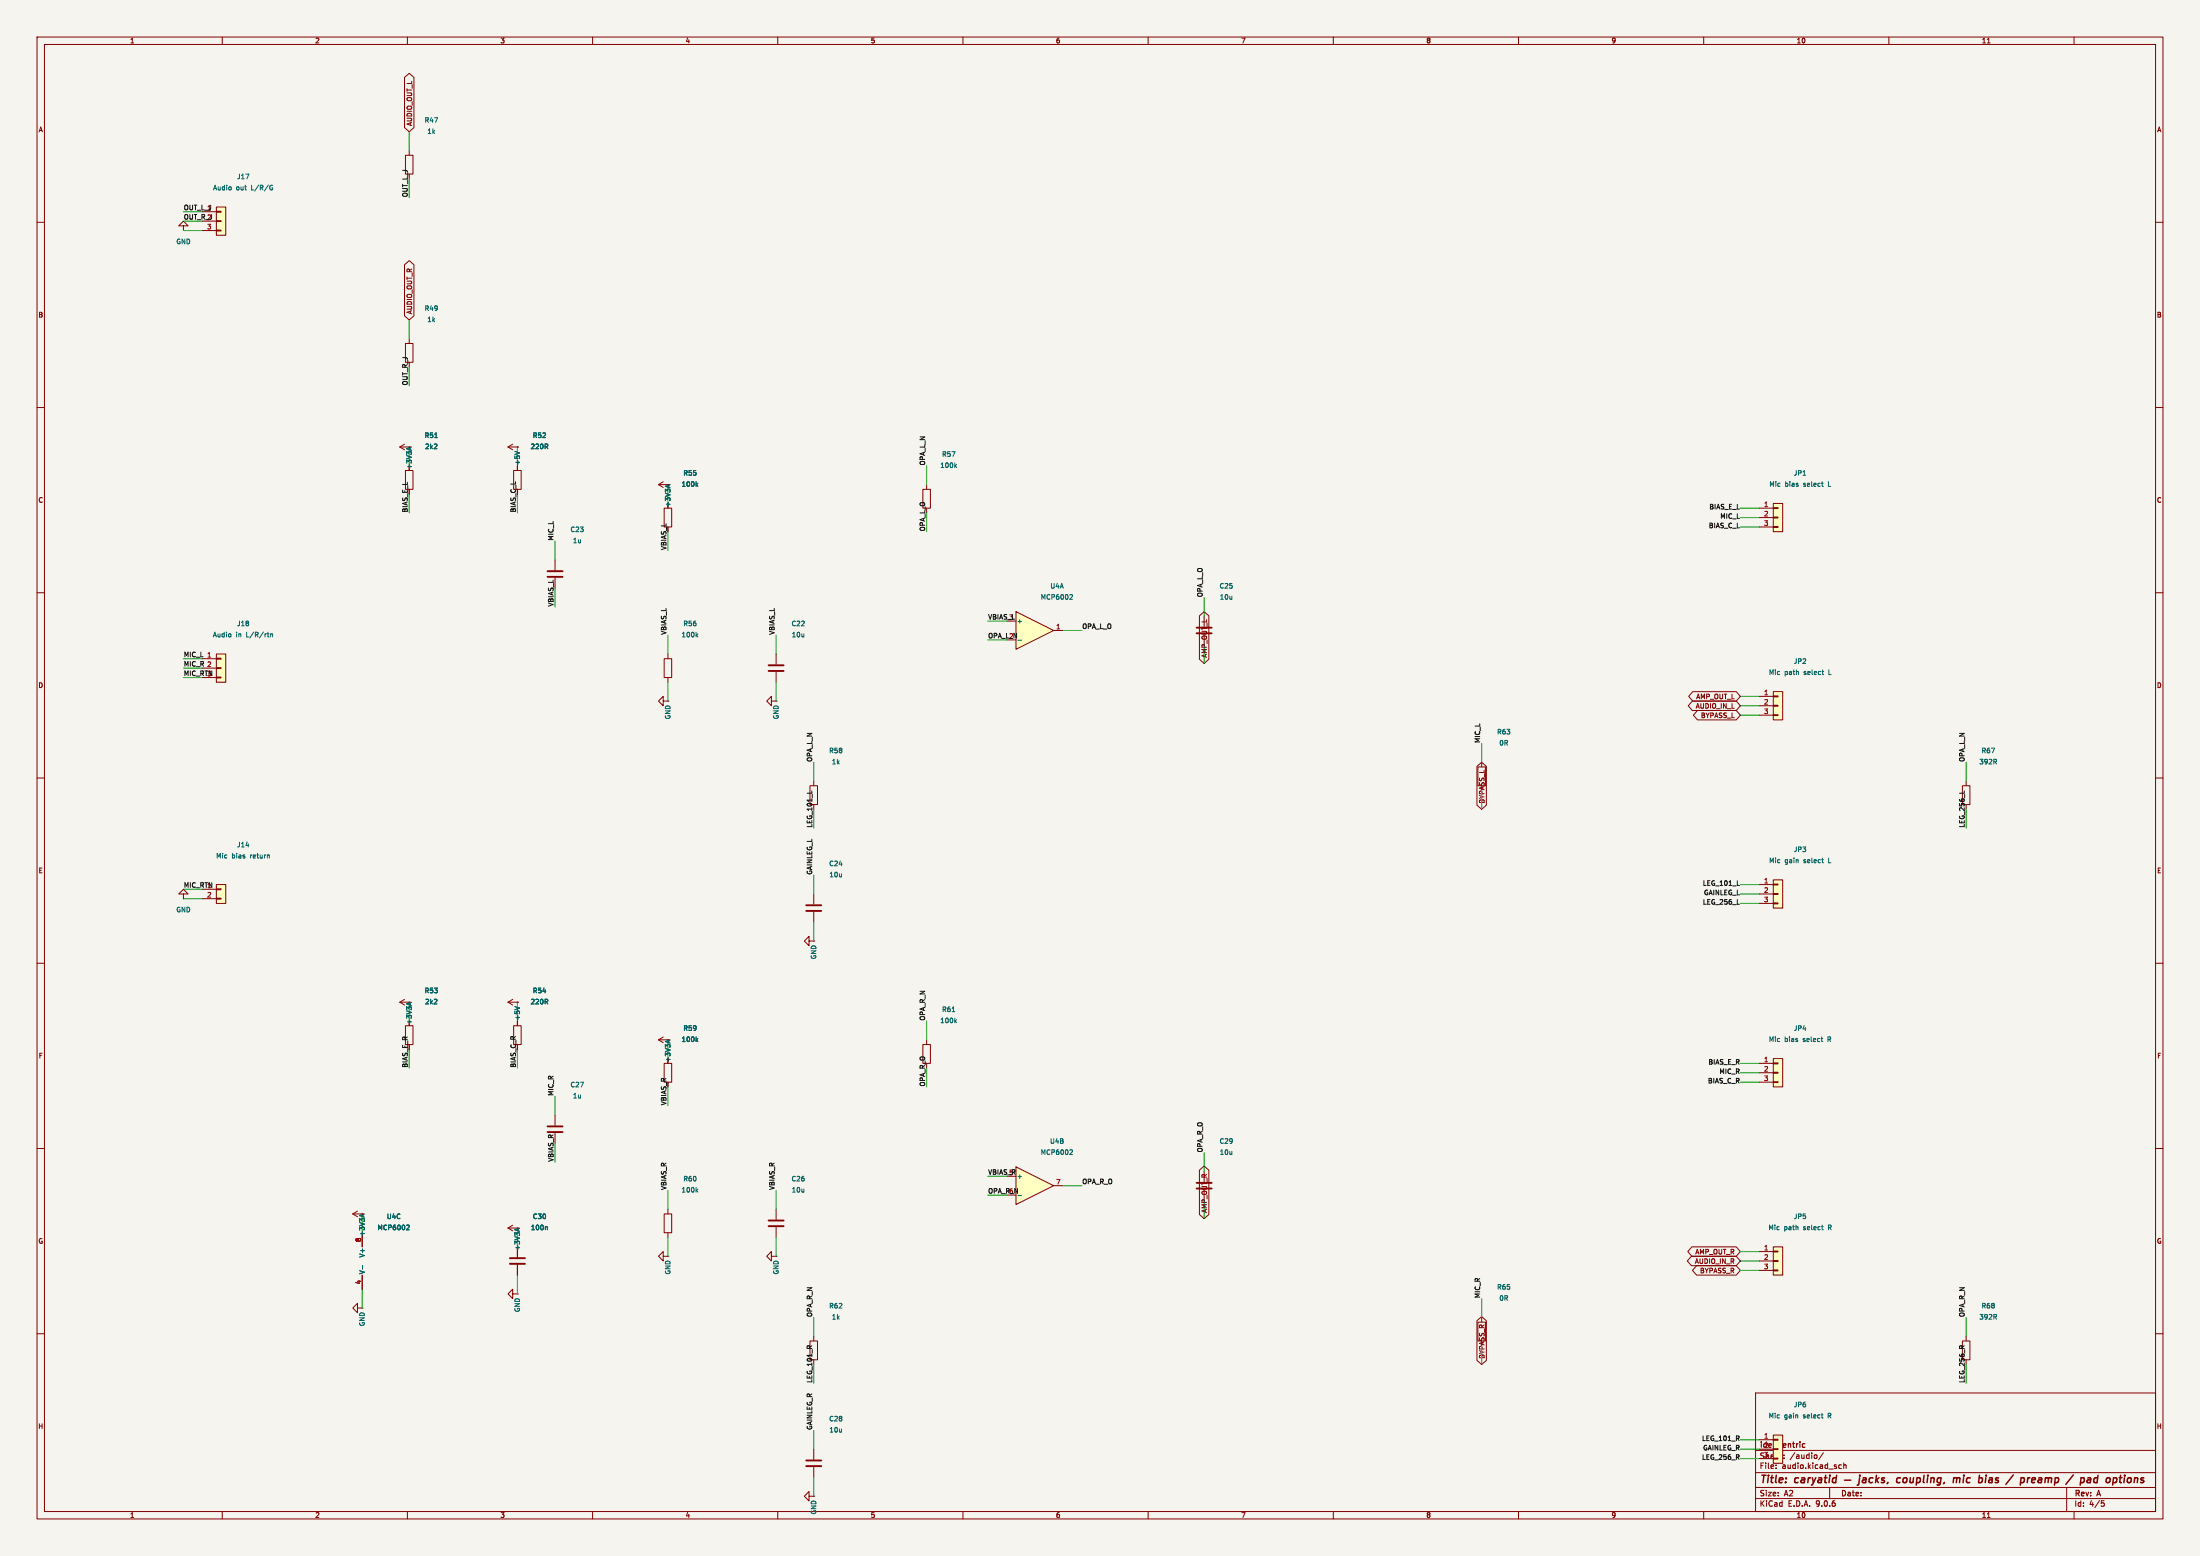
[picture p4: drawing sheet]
<svg xmlns="http://www.w3.org/2000/svg" width="594mm" height="420mm" viewBox="0 0 594 420" stroke-linecap="round" stroke-linejoin="round" font-family="sans-serif">
<path d="M0 0h594v420h-594z" fill="#f5f4ef" stroke="#f5f4ef" stroke-width=".27"/>
<g fill="none" stroke="#840000" stroke-width=".27">
<path d="M10 10h574v400h-574zM12 12h570v396h-570zM60 10v2M110 10v2M160 10v2M210 10v2M260 10v2M310 10v2M360 10v2M410 10v2M460 10v2M510 10v2"/>
<path d="M536.6 11.6h.7M560 10v2M10 60h2M582 60h2M10 110h2M582 110h2M109.5 127h2v5.1h-2zM249.2 132.1h2v5.1h-2zM250.2 130.8v1.3M10 160h2M582 160h2M10 210h2"/>
<path d="M582 210h2M49.5 241.3h1.3l-1.3-1.3-1.2 1.3h1.2v1.3M49.5 242.6h.1M10 260h2M582 260h2M10 310h2M582 310h2M10 360h2M474 376h108v32h-108zM582 360h2M474 397.5h108M474 391.5h108"/>
<path d="M479.5 396.2v.2M479.5 395.4v.2M481.7 393.5v.2M481.7 392.7v.2M490.1 392.7l.5 .3-.1 .5-.4 .2M492.3 392.1l-1.3 1.9M496.6 396.3h.6M496.6 395.4h.6M497.8 395.5l.6-.1 .1 1M497.8 394.9v1.5M60 408v2M110 408v2"/>
<path d="M160 408v2M210 408v2M260 408v2M310 408v2M360 408v2M410 408v2M460 408v2M474 404.5h108M474 401.5h108M494 401.5v3M510 408v2M536.6 409.6h.7"/>
<path d="M558 401.5v6.5M560 408v2M567.4 405.1h.7M567.5 405.6h.4l.3 .3-.2 .6-.5 .1"/>
</g>
<g fill="none" stroke="#840000" stroke-width=".4">
<path d="M498 399.5h1.7M502.1 398.9l-.2 1.7-.4 .3M502.2 398.2l-.1 .2M503 399h.8l-.1 1.2M503.8 399.3l-.8 .2-.2 .4 .3 .3 .6-.1M505.7 399h-.8l-.3 .8 .4 .4 .6-.1M506.6 398.2l-.2 2M506.7 399.4l.5 .8M507.3 398.9l-.8 .7M508.8 399a.49 .49 0 0 0-.8 .2l.8 .6-.3 .4-.6-.1M513.1 399h-.7l-.3 .8 .3 .4 .6-.1M513.9 399.2v.8"/>
<path d="M527.8 398.9l.5 .2M528.3 399.1l.4-.2 .4 .1v1.2M528.3 399.1l-.1 1.1M537.7 398.9l-.6 .1M537.7 399.4l-.6 .1-.2 .4 .3 .3h.4M545.7 398.9l-.2 2M545.9 398.9l-.2 .1M548.9 398.9l.6 .1 .1 .3-1 .2M550.4 399.5l-.1 .6M559.8 398.1l-2 2.6M562.1 398.9l.5 .1 .2 .2-.1 .6-.4 .4M563.6 399.5v.6"/>
<path d="M575.1 398.9l.4 .3-.3 .9M509.7 400.1l-.2 .4M545.6 400.1l.1 .1M549.4 400.1l-.6 .1"/>
</g>
<path d="M486.8 390.6h.5M486.8 389.7h.5" fill="none" stroke="#840000" stroke-width=".3"/>
<path d="M117.4 118.1h.7M257.9 125.7l.4 .5M258.3 125.4l-.5 .4" fill="none" stroke="#006464" stroke-width=".27"/>
<path d="M58.4 238.8h2.6v5h-2.6z" fill="#ffffc2"/>
<path d="M58.4 238.8h2.6v5h-2.6zM58.4 239.9h1.3v.3h-1.3zM54.6 240h3.8M54.6 242.6h3.8M58.4 242.4h1.3v.3h-1.3z" fill="none" stroke="#840000" stroke-width=".27"/>
<path d="M478.8 237.5h2.5v7.6h-2.5z" fill="#ffffc2"/>
<g fill="none" stroke="#840000" stroke-width=".27">
<path d="M475 238.8h3.8M478.8 237.5h2.5v7.6h-2.5zM478.8 238.6h1.3v.3h-1.3zM475 241.3h3.8M475 243.8h3.8M478.8 241.2h1.3v.2h-1.3zM478.8 243.7h1.3v.3h-1.3zM107.9 270.5l1.3 .8M107.9 270.5h2.6M109.2 269.7l-1.3 .8M109.5 276.9h2v5h-2zM110.5 270.5h.1"/>
<path d="M149.9 301v2.8M95.2 327.7l1.3 .7M95.2 327.7h2.6M96.5 326.9l-1.3 .8M97.8 327.7h.1M97.8 332.7v3.9M137.2 331.5l1.2 .7M137.2 331.5h2.5M138.4 330.7l-1.2 .8M139.7 331.5h.1M96.5 353.1v-1.3l-1.3 1.3 1.3 1.2v-1.2h1.3M97.8 353.1h.1"/>
<path d="M97.8 344.2v3.8M138.4 349.3v-1.3l-1.2 1.3 1.2 1.2v-1.2h1.3M139.7 349.3h.1"/>
</g>
<path d="M491.9 232h.4M492.2 232.9h.1M110.7 270.7v.6M111.1 270.5l-1.3 .5M98 327.8v.6M98.4 327.7l-1.3 .4M110 330.7h.4l.1 .3-.8 .9h.8M139.9 331.6v.6M140.3 331.5l-1.3 .4M97.9 341.6v1" fill="none" stroke="#006464" stroke-width=".27"/>
<path d="M147.8 304h4.1M147.8 305.6h4.1" fill="none" stroke="#840000" stroke-width=".51"/>
<path d="M478.8 285.8h2.5v7.6h-2.5z" fill="#ffffc2"/>
<path d="M475 287h3.8M475 289.6h3.8M475 292.1h3.8M478.8 285.8h2.5v7.6h-2.5zM478.8 286.9h1.3v.2h-1.3zM478.8 289.4h1.3v.3h-1.3zM478.8 292h1.3v.2h-1.3zM139.7 336.6v2.7M139.7 341.4v2.8" fill="none" stroke="#840000" stroke-width=".27"/>
<path d="M491.7 280.3h.5M492 281.1h.2M147.6 331.1l.2 .2v.6" fill="none" stroke="#006464" stroke-width=".27"/>
<path d="M137.7 339.6h4M137.7 341.1h4" fill="none" stroke="#840000" stroke-width=".51"/>
<path d="M478.8 336.6h2.5v7.6h-2.5z" fill="#ffffc2"/>
<path d="M475 337.8h3.8M478.8 336.6h2.5v7.6h-2.5zM478.8 337.7h1.3v.2h-1.3zM475 340.4h3.8M475 342.9h3.8M478.8 340.2h1.3v.3h-1.3zM478.8 342.8h1.3v.2h-1.3z" fill="none" stroke="#840000" stroke-width=".27"/>
<path d="M491.8 331.1h.5M492.2 331.9h.1" fill="none" stroke="#006464" stroke-width=".27"/>
<path d="M323.1 319.3h4.1M323.1 320.8h4.1" fill="none" stroke="#840000" stroke-width=".51"/>
<path d="M274.3 315l10.2 5-10.2 5.1z" fill="#ffffc2"/>
<path d="M274.3 315l10.2 5-10.2 5.1zM284.5 320h2.5M399 356.9h2.1v5.1h-2.1zM400 355.6v1.3M218.7 362h2v5h-2zM219.7 360.7v1.3M219.7 391.2v2.8M219.7 396v2.8M218.4 403.9v-1.3l-1.2 1.3 1.2 1.2v-1.2h1.3M219.7 403.9h.1" fill="none" stroke="#840000" stroke-width=".27"/>
<path d="M289 310.3l.5 .1 .1 .3-.8 .9h.8M274.8 322.7h1" fill="none" stroke="#006464" stroke-width=".27"/>
<path d="M217.7 394.2h4M217.7 395.7h4" fill="none" stroke="#840000" stroke-width=".51"/>
<path d="M478.8 387.4h2.5v7.6h-2.5z" fill="#ffffc2"/>
<g fill="none" stroke="#840000" stroke-width=".27">
<path d="M179.1 279.9l-1.3 .8M177.8 280.7l1.3 .7M177.8 280.7h2.5M179.3 287h2.1v5.1h-2.1zM180.3 280.7h.1M249.2 281.9h2v5.1h-2zM250.2 280.7v1.2M179.1 339.1v-1.3l-1.3 1.3 1.3 1.3v-1.3h1.2M179.3 327.7h2.1v5h-2.1zM180.3 339.1h.1M180.3 326.4v1.3M180.3 332.7v1.3"/>
<path d="M208.3 339.1v-1.3l-1.3 1.3 1.3 1.3v-1.3h1.2M209.5 339.1h.1M209.5 326.4v2.8M209.5 331.2v2.8M529.8 362h2.1v5h-2.1zM530.9 360.7v1.3M475 388.6h3.8M475 391.2h3.8M475 393.7h3.8M478.8 387.4h2.5v7.6h-2.5zM478.8 388.5h1.3v.2h-1.3z"/>
</g>
<path d="M257.1 273.1h.7M257.9 275.6l.4 .5M258.3 275.2l-.5 .5M180.6 280.8v.6M180.9 280.7l-1.3 .4M188.1 280.7l.3 .4M188.4 280.3l-.5 .5M188.1 321.3l.3 .5M188.4 320.9l-.5 .5M491.7 381.9h.5M492.1 382.7h.1" fill="none" stroke="#006464" stroke-width=".27"/>
<path d="M207.5 329.4h4.1M207.5 331h4.1" fill="none" stroke="#840000" stroke-width=".51"/>
<path d="M478.8 186.7h2.5v7.6h-2.5z" fill="#ffffc2"/>
<path d="M475 188h3.8M475 190.5h3.8M475 193h3.8M478.8 186.7h2.5v7.6h-2.5zM478.8 187.8h1.3v.3h-1.3zM478.8 190.4h1.3v.2h-1.3zM478.8 192.9h1.3v.3h-1.3zM529.8 212.1h2.1v5.1h-2.1zM530.9 210.8v1.3" fill="none" stroke="#840000" stroke-width=".27"/>
<path d="M491.9 181.2h.5M492.3 182.1h.1" fill="none" stroke="#006464" stroke-width=".27"/>
<path d="M478.8 135.9h2.5v7.6h-2.5z" fill="#ffffc2"/>
<g fill="none" stroke="#840000" stroke-width=".27">
<path d="M138.4 119.9l-1.2 .8M137.2 120.7l1.2 .7M137.2 120.7h2.5M138.7 127h2v5.1h-2zM139.7 120.7h.1M139.7 125.7v1.3M475 137.2h3.8M475 139.7h3.8M478.8 135.9h2.5v7.6h-2.5zM478.8 137h1.3v.3h-1.3zM478.8 139.6h1.3v.2h-1.3zM475 142.2h3.8"/>
<path d="M478.8 142.1h1.3v.3h-1.3zM325.1 166.4v2.8M399 207h2.1v5.1h-2.1zM400 205.7v1.3"/>
</g>
<path d="M139 121.8l1.3 .5M491.8 130.4h.5M492.2 131.3h.1" fill="none" stroke="#006464" stroke-width=".27"/>
<path d="M323.1 169.4h4.1M323.1 170.9h4.1" fill="none" stroke="#840000" stroke-width=".51"/>
<path d="M274.3 165.1l10.2 5.1-10.2 5.1z" fill="#ffffc2"/>
<g fill="none" stroke="#840000" stroke-width=".27">
<path d="M49.5 61h1.3l-1.3-1.3-1.2 1.3h1.2v1.2M49.5 62.2h.1M274.3 165.1l10.2 5.1-10.2 5.1zM284.5 170.2h2.5M218.4 254v-1.3l-1.2 1.3 1.2 1.3v-1.3h1.3M219.7 254h.1M219.7 241.3v2.8M219.7 246.1v2.8M137.2 270.5l1.2 .8M137.2 270.5h2.5M138.4 269.7l-1.2 .8M138.7 276.9h2v5h-2z"/>
<path d="M139.7 270.5h.1M139.7 275.6v1.3"/>
</g>
<path d="M274.8 172.8h1M289 160.5l.5 .1 .1 .3-.8 .9h.8M139 271.7l1.3 .4" fill="none" stroke="#006464" stroke-width=".27"/>
<path d="M217.7 244.3h4M217.7 245.9h4" fill="none" stroke="#840000" stroke-width=".51"/>
<path d="M58.4 55.9h2.6v7.6h-2.6z" fill="#ffffc2"/>
<g fill="none" stroke="#840000" stroke-width=".27">
<path d="M54.6 57.2h3.8M54.6 59.7h3.8M58.4 55.9h2.6v7.6h-2.6zM58.4 57h1.3v.3h-1.3zM58.4 59.6h1.3v.2h-1.3zM54.6 62.2h3.8M58.4 62.1h1.3v.3h-1.3zM177.8 130.8l1.3 .8M177.8 130.8h2.5M179.1 130l-1.3 .8M179.3 137.2h2.1v5h-2.1zM180.3 130.8h.1"/>
<path d="M149.9 151.1v2.8M149.9 156v2.8M209.5 176.5v2.8M208.3 189.2v-1.2l-1.3 1.2 1.3 1.3v-1.3h1.2M209.5 189.2h.1M209.5 181.4v2.8M218.7 212.1h2v5.1h-2zM219.7 210.8v1.3"/>
</g>
<path d="M73.4 50.7h.2v.5l-.7-.1M73.6 50.1l-.7 .1M180.6 131v.6M180.9 130.8l-1.3 .5M188.1 130.8l.3 .5M188.4 130.4l-.5 .5" fill="none" stroke="#006464" stroke-width=".27"/>
<path d="M147.8 154.2h4.1M147.8 155.7h4.1M207.5 179.6h4.1M207.5 181.1h4.1" fill="none" stroke="#840000" stroke-width=".51"/>
<path d="M58.4 176.5h2.6v7.7h-2.6z" fill="#ffffc2"/>
<g fill="none" stroke="#840000" stroke-width=".27">
<path d="M109.2 20.9l1.3-1.1 1.3 1.1v13.5l-1.3 1.2-1.3-1.2zM109.5 41.9h2v5.1h-2zM110.5 40.6v1.3M109.2 71.5l1.3-1.2 1.3 1.2v13.7l-1.3 1.2-1.3-1.2zM109.5 92.7h2v5.1h-2zM110.5 91.4v1.3M109.2 119.9l-1.3 .8M107.9 120.7l1.3 .7M107.9 120.7h2.6M110.5 120.7h.1M139.7 120.7h.1M139.7 125.7v1.3"/>
<path d="M180.3 130.8h.1M54.6 177.8h3.8M58.4 176.5h2.6v7.7h-2.6zM58.4 177.7h1.3v.2h-1.3zM179.3 177.8h2.1v5.1h-2.1zM180.3 176.5v1.3M323.8 166.2l1.3-1.1 1.3 1.1v11.8l-1.3 1.1-1.3-1.1zM54.6 180.3h3.8M54.6 182.9h3.8M58.4 180.2h1.3v.3h-1.3zM58.4 182.8h1.3v.2h-1.3zM179.1 189.2v-1.2l-1.3 1.2 1.3 1.3v-1.3h1.2"/>
<path d="M180.3 189.2h.1M180.3 182.9v1.3M456.9 189.2h11.9l1.1 1.3-1.1 1.3h-11.9l-1.1-1.3zM457.1 186.7h11.7l1.1 1.3-1.1 1.2h-11.7l-1.2-1.2zM458.3 191.8h10.5l1.1 1.2-1.1 1.3h-10.5l-1.1-1.3zM398.8 206.9l1.2-1.1 1.3 1.1v10.4l-1.3 1.1-1.2-1.1zM110.5 270.5h.1M139.7 270.5h.1M139.7 275.6v1.3M180.3 280.7h.1M323.8 315.8l1.3-1.1 1.3 1.1v12l-1.3 1.1-1.3-1.1zM97.8 327.7h.1"/>
<path d="M97.8 332.7v3.9M139.7 331.5h.1M139.7 336.6v2.7M456.7 339.1h12.1l1.1 1.3-1.1 1.2h-12.1l-1.1-1.2zM456.8 336.5h12l1.1 1.3-1.1 1.3h-12l-1.1-1.3zM97.8 344.2v3.8M139.7 341.4v2.8M398.8 356.5l1.2-1.1 1.3 1.1v10.7l-1.3 1.1-1.2-1.1zM458.1 341.6h10.7l1.1 1.3-1.1 1.3h-10.7l-1.1-1.3z"/>
</g>
<g fill="none" stroke="#006464" stroke-width=".27">
<path d="M117.4 118.1h.7M110.7 120.8v.6M111.1 120.7l-1.3 .4M139 121.8l1.3 .5M180.6 131v.6M180.9 130.8l-1.3 .5M188.1 130.8l.3 .5M188.4 130.4l-.5 .5M72.2 171.1h.4M72.4 171.9h.2M73.1 171.2l.5-.1v.8M73.1 171.1v.8"/>
<path d="M188.1 171.4l.3 .5M188.4 171.1l-.5 .5M110.7 270.7v.6M111.1 270.5l-1.3 .5M139 271.7l1.3 .4M180.6 280.8v.6M180.9 280.7l-1.3 .4M188.1 280.7l.3 .4M188.4 280.3l-.5 .5M98 327.8v.6M98.4 327.7l-1.3 .4M110 330.7h.4l.1 .3-.8 .9h.8"/>
<path d="M139.9 331.6v.6M140.3 331.5l-1.3 .4M147.6 331.1l.2 .2v.6M97.9 341.6v1"/>
</g>
<g fill="none" stroke="#009600" stroke-width=".27">
<path d="M110.5 35.6v5M49.5 59.7h5.1M49.5 57.2h5.1M110.5 48.3v5M49.5 62.2h5.1M110.5 86.4v5M110.5 99.1v5M110.5 120.7v5M110.5 133.4v5M139.7 120.7v5M139.7 133.4v5M180.3 130.8v5.1"/>
<path d="M250.2 125.7v5.1M250.2 138.4v5.1M469.9 137.2h5.1M469.9 139.7h5.1M149.9 146.1v5M149.9 158.8v5M180.3 143.5v5.1M469.9 142.2h5.1M49.5 177.8h5.1M180.3 171.5v5M209.5 171.5v5M266.7 172.7h5.1"/>
<path d="M266.7 167.6h5.1M287 170.2h5.1M325.1 161.3v5.1M325.1 174v5.1M49.5 180.3h5.1M49.5 182.9h5.1M180.3 184.2v5M209.5 184.2v5M469.9 188h5.1M469.9 193h5.1M469.9 190.5h5.1M219.7 205.7v5.1"/>
<path d="M219.7 218.4v5.1M400 200.7v5M400 213.4v5M530.9 205.7v5.1M530.9 218.4v5.1M219.7 236.2v5.1M469.9 238.8h5.1M49.5 240h5.1M49.5 242.6h5.1M219.7 248.9v5.1M469.9 243.8h5.1M469.9 241.3h5.1"/>
<path d="M110.5 270.5v5.1M139.7 270.5v5.1M250.2 275.6v5.1M110.5 283.2v5.1M139.7 283.2v5.1M149.9 295.9v5.1M180.3 280.7v5.1M180.3 293.4v5.1M250.2 288.3v5.1M469.9 292.1h5.1M469.9 289.6h5.1M469.9 287h5.1"/>
<path d="M149.9 308.6v5.1M266.7 317.5h5.1M325.1 311.2v5M97.8 327.7v5M139.7 331.5v5.1M180.3 321.3v5.1M180.3 334v5.1M209.5 321.3v5.1M209.5 334v5.1M266.7 322.6h5.1M287 320h5.1M325.1 323.9v5"/>
<path d="M469.9 337.8h5.1M97.8 348v5.1M139.7 344.2v5.1M219.7 355.6v5.1M400 350.5v5.1M469.9 342.9h5.1M469.9 340.4h5.1M530.9 355.6v5.1M219.7 368.3v5.1M400 363.2v5.1M530.9 368.3v5.1M219.7 386.1v5.1"/>
<path d="M219.7 398.8v5.1M469.9 393.7h5.1M469.9 391.2h5.1M469.9 388.6h5.1"/>
</g>
<g font-size="2.8" fill="#840000">
<text x="475" y="400.9">Title:</text>
<text x="484.7" y="400.9">caryatid</text>
<text x="514.6" y="400.9">coupling,</text>
<text x="530.6" y="400.9">mic</text>
<text x="538.3" y="400.9">bias</text>
<text x="546.8" y="400.9">/</text>
<text x="551.2" y="400.9">preamp</text>
<text x="564.6" y="400.9">/</text>
<text x="569" y="400.9">pad</text>
<text x="576.8" y="400.9">options</text>
</g>
<g font-size="2.1" fill="#840000">
<text x="475" y="394">Sheet:</text>
<text x="475" y="391.2">ideocentric</text>
<text x="483.2" y="394">/audio/</text>
<text x="475" y="396.7">File:</text>
<text x="481.1" y="396.7">audio.kicad_sch</text>
<text x="475" y="406.9">KiCad</text>
<text x="475" y="404.1">Size:</text>
<text x="481.7" y="404.1">A2</text>
<text x="482.7" y="406.9">E.D.A.</text>
<text x="490.3" y="406.9">9.0.6</text>
<text x="497" y="404.1">Date:</text>
<text x="560" y="404.3">Rev:</text>
<text x="560" y="406.9">Id:</text>
<text x="564.1" y="406.9">4/5</text>
<text x="566.4" y="404.3">A</text>
</g>
<g font-size="1.8" fill="#840000">
<text x="35" y="11.9">1</text>
<text x="85" y="11.9">2</text>
<text x="135" y="11.9">3</text>
<text x="185" y="11.9">4</text>
<text x="235" y="11.9">5</text>
<text x="285" y="11.9">6</text>
<text x="335" y="11.9">7</text>
<text x="385" y="11.9">8</text>
<text x="435" y="11.9">9</text>
<text x="485" y="11.9">10</text>
<text x="535" y="11.9">11</text>
<text x="10.3" y="35.9">A</text>
<text x="111.4" y="34.1" transform="rotate(-90 111.4 34.1)">AUDIO_OUT_L</text>
<text x="582.3" y="35.9">A</text>
<text x="10.3" y="85.9">B</text>
<text x="111.4" y="84.9" transform="rotate(-90 111.4 84.9)">AUDIO_OUT_R</text>
<text x="582.3" y="85.9">B</text>
<text x="10.3" y="135.9">C</text>
<text x="582.3" y="135.9">C</text>
<text x="110.1" y="138.4" transform="rotate(-90 110.1 138.4)">BIAS_E_L</text>
<text x="139.4" y="138.4" transform="rotate(-90 139.4 138.4)">BIAS_C_L</text>
<text x="180" y="148.6" transform="rotate(-90 180 148.6)">VBIAS_L</text>
<text x="326.1" y="177.6" transform="rotate(-90 326.1 177.6)">AMP_OUT_L</text>
<text x="10.3" y="185.9">D</text>
<text x="582.3" y="185.9">D</text>
<text x="457.7" y="191.5">AUDIO_IN_L</text>
<text x="457.9" y="188.9">AMP_OUT_L</text>
<text x="459.1" y="194">BYPASS_L</text>
<text x="401" y="217" transform="rotate(-90 401 217)">BYPASS_L</text>
<text x="10.3" y="235.9">E</text>
<text x="582.3" y="235.9">E</text>
<text x="10.3" y="285.9">F</text>
<text x="181.2" y="286.9" transform="rotate(-90 181.2 286.9)">+3V3A</text>
<text x="582.3" y="285.9">F</text>
<text x="110.1" y="288.3" transform="rotate(-90 110.1 288.3)">BIAS_E_R</text>
<text x="139.4" y="288.3" transform="rotate(-90 139.4 288.3)">BIAS_C_R</text>
<text x="180" y="298.5" transform="rotate(-90 180 298.5)">VBIAS_R</text>
<text x="326.1" y="327.5" transform="rotate(-90 326.1 327.5)">AMP_OUT_R</text>
<text x="10.3" y="335.9">G</text>
<text x="582.3" y="335.9">G</text>
<text x="457.5" y="341.3">AUDIO_IN_R</text>
<text x="457.6" y="338.8">AMP_OUT_R</text>
<text x="458.9" y="343.9">BYPASS_R</text>
<text x="401" y="366.9" transform="rotate(-90 401 366.9)">BYPASS_R</text>
<text x="10.2" y="385.9">H</text>
<text x="582.2" y="385.9">H</text>
<text x="35" y="409.9">1</text>
<text x="85" y="409.9">2</text>
<text x="135" y="409.9">3</text>
<text x="185" y="409.9">4</text>
<text x="235" y="409.9">5</text>
<text x="285" y="409.9">6</text>
<text x="335" y="409.9">7</text>
<text x="385" y="409.9">8</text>
<text x="435" y="409.9">9</text>
<text x="485" y="409.9">10</text>
<text x="535" y="409.9">11</text>
</g>
<g font-size="1.8" fill="#006464">
<text x="114.5" y="33.3">R47</text>
<text x="115.3" y="36.3">1k</text>
<text x="57.4" y="51.6">Audio</text>
<text x="63.7" y="51.6">out</text>
<text x="63.9" y="48.6">J17</text>
<text x="67.9" y="51.6">L/R/G</text>
<text x="47.5" y="66.1">GND</text>
<text x="114.5" y="84.1">R49</text>
<text x="115.3" y="87.1">1k</text>
<text x="114.5" y="118.4">R51</text>
<text x="143.8" y="118.4">R52</text>
<text x="114.7" y="121.4">2k2</text>
<text x="140.6" y="125.7" transform="rotate(-90 140.6 125.7)">+5V</text>
<text x="143.1" y="121.4">220R</text>
<text x="254.2" y="123.5">R57</text>
<text x="111.4" y="126.8" transform="rotate(-90 111.4 126.8)">+3V3A</text>
<text x="183.9" y="131.6">100k</text>
<text x="184.4" y="128.6">R55</text>
<text x="253.8" y="126.5">100k</text>
<text x="477.6" y="131.6">Mic</text>
<text x="481.9" y="131.6">bias</text>
<text x="484.2" y="128.6">JP1</text>
<text x="487" y="131.6">select</text>
<text x="493.9" y="131.6">L</text>
<text x="181.2" y="137" transform="rotate(-90 181.2 137)">+3V3A</text>
<text x="153.9" y="143.8">C23</text>
<text x="154.6" y="146.8">1u</text>
<text x="283.5" y="159">U4A</text>
<text x="329.2" y="159">C25</text>
<text x="280.9" y="162">MCP6002</text>
<text x="329.2" y="162">10u</text>
<text x="57.4" y="172.2">Audio</text>
<text x="63.7" y="172.2">in</text>
<text x="63.9" y="169.2">J18</text>
<text x="66.6" y="172.2">L/R/rtn</text>
<text x="183.9" y="172.2">100k</text>
<text x="184.4" y="169.2">R56</text>
<text x="213.6" y="169.2">C22</text>
<text x="213.7" y="172.2">10u</text>
<text x="274.4" y="168.5">+</text>
<text x="484.2" y="179.4">JP2</text>
<text x="477.5" y="182.4">Mic</text>
<text x="481.8" y="182.4">path</text>
<text x="487.2" y="182.4">select</text>
<text x="494" y="182.4">L</text>
<text x="181.2" y="194.3" transform="rotate(-90 181.2 194.3)">GND</text>
<text x="210.4" y="194.3" transform="rotate(-90 210.4 194.3)">GND</text>
<text x="223.8" y="203.5">R58</text>
<text x="404.1" y="198.4">R63</text>
<text x="404.7" y="201.4">0R</text>
<text x="534.9" y="203.5">R67</text>
<text x="224.5" y="206.5">1k</text>
<text x="534.3" y="206.5">392R</text>
<text x="58.2" y="231.9">Mic</text>
<text x="62.6" y="231.9">bias</text>
<text x="63.9" y="228.9">J14</text>
<text x="67.7" y="231.9">return</text>
<text x="223.8" y="234">C24</text>
<text x="477.6" y="233.2">Mic</text>
<text x="481.9" y="233.2">gain</text>
<text x="484.2" y="230.2">JP3</text>
<text x="487.1" y="233.2">select</text>
<text x="493.9" y="233.2">L</text>
<text x="223.8" y="237">10u</text>
<text x="47.5" y="246.4">GND</text>
<text x="220.6" y="259" transform="rotate(-90 220.6 259)">GND</text>
<text x="114.5" y="268.3">R53</text>
<text x="143.8" y="268.3">R54</text>
<text x="114.7" y="271.3">2k2</text>
<text x="140.6" y="275.5" transform="rotate(-90 140.6 275.5)">+5V</text>
<text x="143.1" y="271.3">220R</text>
<text x="254.2" y="273.3">R61</text>
<text x="111.4" y="276.7" transform="rotate(-90 111.4 276.7)">+3V3A</text>
<text x="183.9" y="281.4">100k</text>
<text x="184.4" y="278.4">R59</text>
<text x="253.8" y="276.3">100k</text>
<text x="477.5" y="281.4">Mic</text>
<text x="481.8" y="281.4">bias</text>
<text x="484.2" y="278.4">JP4</text>
<text x="486.9" y="281.4">select</text>
<text x="493.8" y="281.4">R</text>
<text x="153.9" y="293.7">C27</text>
<text x="154.6" y="296.7">1u</text>
<text x="280.9" y="311.9">MCP6002</text>
<text x="283.4" y="308.9">U4B</text>
<text x="329.2" y="308.9">C29</text>
<text x="329.2" y="311.9">10u</text>
<text x="183.9" y="322.1">100k</text>
<text x="184.4" y="319.1">R60</text>
<text x="213.6" y="319.1">C26</text>
<text x="213.7" y="322.1">10u</text>
<text x="274.4" y="318.4">+</text>
<text x="104.3" y="329.2">U4C</text>
<text x="143.8" y="329.2">C30</text>
<text x="484.2" y="329.2">JP5</text>
<text x="98.7" y="333.8" transform="rotate(-90 98.7 333.8)">+3V3A</text>
<text x="101.8" y="332.2">MCP6002</text>
<text x="143.2" y="332.2">100n</text>
<text x="477.4" y="332.2">Mic</text>
<text x="481.7" y="332.2">path</text>
<text x="487" y="332.2">select</text>
<text x="493.9" y="332.2">R</text>
<text x="98.7" y="339.5" transform="rotate(-90 98.7 339.5)">V+</text>
<text x="140.6" y="337.7" transform="rotate(-90 140.6 337.7)">+3V3A</text>
<text x="98.7" y="344" transform="rotate(-90 98.7 344)">V-</text>
<text x="181.2" y="344.1" transform="rotate(-90 181.2 344.1)">GND</text>
<text x="210.4" y="344.1" transform="rotate(-90 210.4 344.1)">GND</text>
<text x="223.8" y="353.4">R62</text>
<text x="404.1" y="348.3">R65</text>
<text x="404.7" y="351.3">0R</text>
<text x="534.9" y="353.4">R68</text>
<text x="98.7" y="358.1" transform="rotate(-90 98.7 358.1)">GND</text>
<text x="140.6" y="354.3" transform="rotate(-90 140.6 354.3)">GND</text>
<text x="224.5" y="356.4">1k</text>
<text x="534.3" y="356.4">392R</text>
<text x="223.8" y="383.8">C28</text>
<text x="477.4" y="383">Mic</text>
<text x="481.7" y="383">gain</text>
<text x="484.2" y="380">JP6</text>
<text x="487" y="383">select</text>
<text x="493.8" y="383">R</text>
<text x="223.8" y="386.8">10u</text>
<text x="220.6" y="408.9" transform="rotate(-90 220.6 408.9)">GND</text>
</g>
<g font-size="1.8" fill="#0f0f0f">
<text x="110.1" y="53.3" transform="rotate(-90 110.1 53.3)">OUT_L_J</text>
<text x="49.5" y="59.3">OUT_R_J</text>
<text x="49.5" y="56.8">OUT_L_J</text>
<text x="55.8" y="56.9">1</text>
<text x="55.8" y="59.4">2</text>
<text x="110.1" y="104.1" transform="rotate(-90 110.1 104.1)">OUT_R_J</text>
<text x="249.8" y="125.7" transform="rotate(-90 249.8 125.7)">OPA_L_N</text>
<text x="461.4" y="137.7">BIAS_E_L</text>
<text x="249.8" y="143.5" transform="rotate(-90 249.8 143.5)">OPA_L_O</text>
<text x="461.3" y="142.8">BIAS_C_L</text>
<text x="464.4" y="140.2">MIC_L</text>
<text x="149.5" y="146.1" transform="rotate(-90 149.5 146.1)">MIC_L</text>
<text x="324.8" y="161.3" transform="rotate(-90 324.8 161.3)">OPA_L_O</text>
<text x="149.5" y="163.8" transform="rotate(-90 149.5 163.8)">VBIAS_L</text>
<text x="266.7" y="167.3">VBIAS_L</text>
<text x="272.3" y="167.4">3</text>
<text x="180" y="171.5" transform="rotate(-90 180 171.5)">VBIAS_L</text>
<text x="209.2" y="171.5" transform="rotate(-90 209.2 171.5)">VBIAS_L</text>
<text x="266.7" y="172.4">OPA_L_N</text>
<text x="272.3" y="172.5">2</text>
<text x="292.1" y="169.8">OPA_L_O</text>
<text x="49.5" y="177.5">MIC_L 1</text>
<text x="49.5" y="180">MIC_R 2</text>
<text x="49.5" y="182.5">MIC_RTN</text>
<text x="55.8" y="182.6">3</text>
<text x="399.7" y="200.7" transform="rotate(-90 399.7 200.7)">MIC_L</text>
<text x="219.4" y="205.7" transform="rotate(-90 219.4 205.7)">OPA_L_N</text>
<text x="530.5" y="205.7" transform="rotate(-90 530.5 205.7)">OPA_L_N</text>
<text x="219.4" y="223.5" transform="rotate(-90 219.4 223.5)">LEG_101_L</text>
<text x="530.5" y="223.5" transform="rotate(-90 530.5 223.5)">LEG_256_L</text>
<text x="49.5" y="239.7">MIC_RTN</text>
<text x="55.8" y="239.8">1</text>
<text x="219.4" y="236.2" transform="rotate(-90 219.4 236.2)">GAINLEG_L</text>
<text x="459.7" y="239.3">LEG_101_L</text>
<text x="459.7" y="244.4">LEG_256_L</text>
<text x="460" y="241.8">GAINLEG_L</text>
<text x="249.8" y="275.6" transform="rotate(-90 249.8 275.6)">OPA_R_N</text>
<text x="461.2" y="287.5">BIAS_E_R</text>
<text x="249.8" y="293.4" transform="rotate(-90 249.8 293.4)">OPA_R_O</text>
<text x="461" y="292.6">BIAS_C_R</text>
<text x="464.1" y="290.1">MIC_R</text>
<text x="149.5" y="295.9" transform="rotate(-90 149.5 295.9)">MIC_R</text>
<text x="324.8" y="311.2" transform="rotate(-90 324.8 311.2)">OPA_R_O</text>
<text x="149.5" y="313.7" transform="rotate(-90 149.5 313.7)">VBIAS_R</text>
<text x="266.7" y="317.2">VBIAS_R</text>
<text x="272.3" y="317.2">5</text>
<text x="180" y="321.3" transform="rotate(-90 180 321.3)">VBIAS_R</text>
<text x="209.2" y="321.3" transform="rotate(-90 209.2 321.3)">VBIAS_R</text>
<text x="266.7" y="322.2">OPA_R_N</text>
<text x="272.3" y="322.3">6</text>
<text x="292.1" y="319.7">OPA_R_O</text>
<text x="399.7" y="350.5" transform="rotate(-90 399.7 350.5)">MIC_R</text>
<text x="219.4" y="355.6" transform="rotate(-90 219.4 355.6)">OPA_R_N</text>
<text x="530.5" y="355.6" transform="rotate(-90 530.5 355.6)">OPA_R_N</text>
<text x="219.4" y="373.4" transform="rotate(-90 219.4 373.4)">LEG_101_R</text>
<text x="530.5" y="373.4" transform="rotate(-90 530.5 373.4)">LEG_256_R</text>
<text x="219.4" y="386.1" transform="rotate(-90 219.4 386.1)">GAINLEG_R</text>
<text x="459.4" y="389.1">LEG_101_R</text>
<text x="459.4" y="394.2">LEG_256_R</text>
<text x="459.7" y="391.7">GAINLEG_R</text>
</g>
<g font-size="1.8" fill="#a90000">
<text x="55.8" y="62">3</text>
<text x="476.2" y="136.9">1</text>
<text x="476.2" y="139.4">2</text>
<text x="476.2" y="142">3</text>
<text x="285" y="169.9">1</text>
<text x="476.2" y="187.7">1</text>
<text x="476.2" y="190.2">2</text>
<text x="476.2" y="192.8">3</text>
<text x="476.2" y="238.5">1</text>
<text x="55.8" y="242.3">2</text>
<text x="476.2" y="241">2</text>
<text x="476.2" y="243.6">3</text>
<text x="476.2" y="286.8">1</text>
<text x="476.2" y="289.3">2</text>
<text x="476.2" y="291.8">3</text>
<text x="285" y="319.8">7</text>
<text x="97.5" y="335.4" transform="rotate(-90 97.5 335.4)">8</text>
<text x="476.2" y="337.6">1</text>
<text x="476.2" y="340.1">2</text>
<text x="97.5" y="346.8" transform="rotate(-90 97.5 346.8)">4</text>
<text x="476.2" y="342.6">3</text>
<text x="476.2" y="388.4">1</text>
<text x="476.2" y="390.9">2</text>
<text x="476.2" y="393.4">3</text>
</g>
</svg>
